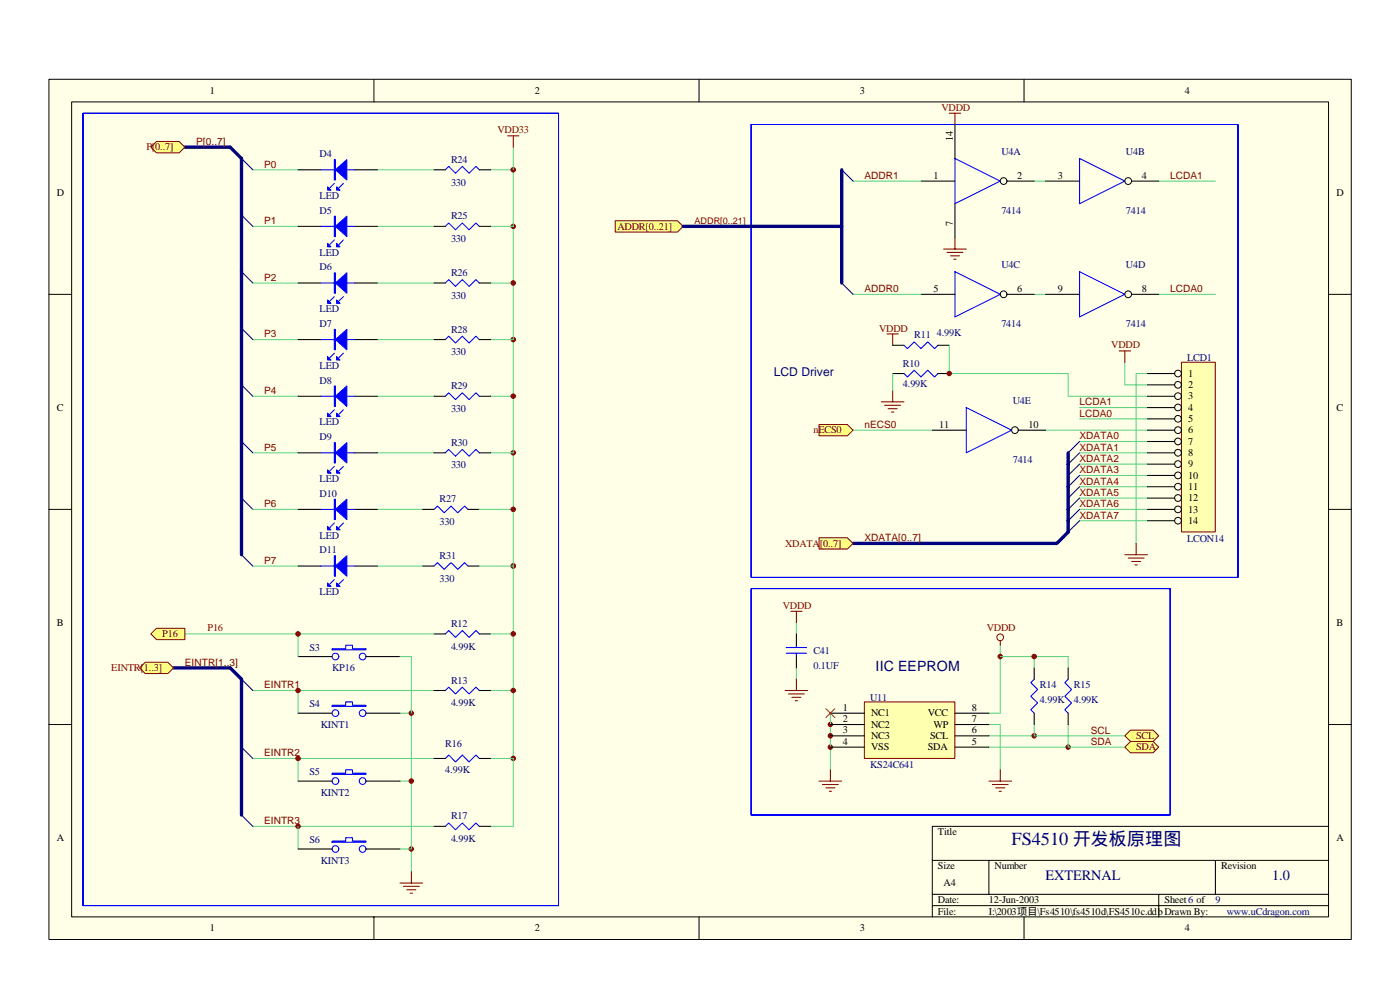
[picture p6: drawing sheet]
<svg xmlns="http://www.w3.org/2000/svg" width="364mm" height="257mm" viewBox="0 0 364 257" stroke-linecap="round" stroke-linejoin="round" font-family="sans-serif">
<path d="M12.7 20.6h338.7v223.7h-338.7z" fill="#ffffe8"/>
<g fill="none" stroke="#000" stroke-width=".26">
<path d="M12.7 20.6h338.7v223.7h-338.7zM18.6 26.5h326.9v211.9h-326.9zM97.2 20.6v5.9M181.8 20.6v5.9M266.3 20.6v5.9M12.7 76.5h5.9M345.5 76.5h5.9M12.7 132.5h5.9M345.5 132.5h5.9M12.7 188.4h5.9M345.5 188.4h5.9M345.5 214.9h-103.1v23.5"/>
<path d="M97.2 238.4v5.9M181.8 238.4v5.9M242.4 223.7h103.1M242.4 232.6h103.1M242.4 235.5h103.1M257.2 223.7v8.9M266.3 238.4v5.9M301.3 232.6v5.8M316.1 223.7v8.9"/>
</g>
<g fill="none" stroke="#5cd482" stroke-width=".28">
<path d="M133.5 38.3v176.6h-5.9M65.7 44.2h11.8M65.7 58.9h11.8M98.1 44.2h14.8M98.1 58.9h14.8M127.6 44.2h5.9M127.6 58.9h5.9M268.9 47.1h3M301.3 47.1h14.8M65.7 73.6h11.8M98.1 73.6h14.8M127.6 73.6h5.9"/>
<path d="M268.9 76.5h3M301.3 76.5h14.8M65.7 88.3h11.8M98.1 88.3h14.8M127.6 88.3h5.9M292.5 94.2v5.9h5.9M298.4 97.1h-3v44.2M65.7 117.8h11.8M65.7 103h11.8M98.1 117.8h14.8M98.1 103h14.8M127.6 117.8h5.9"/>
<path d="M127.6 103h5.9M221.8 111.9h20.6M271.9 111.9h26.5M277.8 103h20.6M280.7 106h17.7M280.7 108.9h17.7M280.7 114.8h17.7M280.7 117.8h17.7M280.7 120.7h17.7M280.7 123.6h17.7M280.7 126.6h17.7M280.7 129.5h17.7"/>
<path d="M280.7 132.5h17.7M280.7 135.4h17.7M65.7 147.2h11.8M65.7 179.6h47.2M77.5 179.6v5.9M127.6 179.6h5.9M207.1 161.9v2.9M207.1 173.7v2.9M260.1 167.8v17.7h-2.9M260.1 170.7h17.7v3M268.9 170.7v3M65.7 197.2h47.2"/>
<path d="M77.5 197.2v5.9M104 185.5h3v17.6h-3M127.6 197.2h5.9M215.9 185.5v14.7M257.2 188.4h2.9v11.8M257.2 191.3h11.7M257.2 194.3h20.6M268.9 188.4v2.9h23.6M277.8 188.4v5.9h14.7M65.7 214.9h47.2M77.5 214.9v5.9M107 203.1v17.7h-3"/>
<path d="M107 220.8v5.9"/>
</g>
<g fill="#800000" stroke="#800000" stroke-width=".26">
<circle cx="268.9" cy="191.3" r=".58"/>
<circle cx="215.9" cy="194.3" r=".58"/>
<circle cx="277.8" cy="194.3" r=".58"/>
<circle cx="107" cy="220.8" r=".57"/>
<circle cx="77.5" cy="179.6" r=".57"/>
<circle cx="77.5" cy="214.9" r=".58"/>
<circle cx="77.5" cy="197.2" r=".58"/>
<circle cx="133.5" cy="197.2" r=".58"/>
<circle cx="133.5" cy="147.2" r=".57"/>
<circle cx="133.5" cy="58.9" r=".57"/>
<circle cx="133.5" cy="117.7" r=".58"/>
<circle cx="133.5" cy="44.1" r=".58"/>
<circle cx="260.1" cy="170.7" r=".58"/>
<circle cx="268.9" cy="170.7" r=".58"/>
<circle cx="133.5" cy="88.3" r=".58"/>
<circle cx="133.5" cy="73.6" r=".58"/>
<circle cx="133.5" cy="179.6" r=".57"/>
<circle cx="133.5" cy="103" r=".57"/>
<circle cx="215.9" cy="188.4" r=".57"/>
<circle cx="215.9" cy="191.3" r=".58"/>
<circle cx="107" cy="185.4" r=".57"/>
<circle cx="107" cy="203.1" r=".58"/>
</g>
<path d="M48.1 38.3h11.7l3 2.9v103.1M277.8 117.8v20.5l-3 3h-53M45.1 173.7h14.7l3 2.9v35.3" fill="none" stroke="#000080" stroke-width=".87"/>
<path d="M204.5 169.9h5.2M204.5 168.4h5.2M207.1 167.8v.6M207.1 169.9v.8" fill="none" stroke="#00f" stroke-width=".28"/>
<path d="M207.1 164.8v3M207.1 170.7v3" fill="none" stroke="#000" stroke-width=".28"/>
<path d="M307.3 94.2h8.7v44.1h-8.7z" fill="#ffffb0"/>
<path d="M307.2 94.2h8.8v44.1h-8.8z" fill="none" stroke="#800000" stroke-width=".26"/>
<g fill="none" stroke="#000" stroke-width=".26">
<circle cx="306.3" cy="97.1" r=".88"/>
<circle cx="306.3" cy="111.9" r=".88"/>
<circle cx="306.3" cy="117.7" r=".88"/>
<circle cx="306.3" cy="114.8" r=".88"/>
<circle cx="306.3" cy="100.1" r=".88"/>
<circle cx="306.3" cy="108.9" r=".88"/>
<circle cx="306.3" cy="103" r=".88"/>
<circle cx="306.3" cy="106" r=".88"/>
<circle cx="306.3" cy="126.6" r=".88"/>
<circle cx="306.3" cy="123.6" r=".88"/>
<circle cx="306.3" cy="129.5" r=".88"/>
<circle cx="306.3" cy="120.7" r=".88"/>
<circle cx="306.3" cy="135.4" r=".88"/>
<circle cx="306.3" cy="132.5" r=".88"/>
</g>
<g fill="none" stroke="#000" stroke-width=".28">
<path d="M298.4 97.1h7.1M298.4 100.1h7.1M298.4 103h7.1M298.4 106h7.1M298.4 108.9h7.1M298.4 111.9h7.1M298.4 114.8h7.1M298.4 117.8h7.1M298.4 120.7h7.1M298.4 123.6h7.1M298.4 126.6h7.1M298.4 129.5h7.1"/>
<path d="M298.4 132.5h7.1M298.4 135.4h7.1M277.8 173.7v2.9M277.8 185.5v2.9"/>
</g>
<path d="M277.8 176.6l-.9 .9 1.8 1.8-1.8 1.7 1.8 1.8-1.8 1.8 .9 .9" fill="none" stroke="#00f" stroke-width=".28"/>
<path d="M224.8 182.5h23.5v14.7h-23.5z" fill="#ffffb0"/>
<path d="M224.8 182.5h23.5v14.7h-23.5z" fill="none" stroke="#800000" stroke-width=".26"/>
<g fill="none" stroke="#000" stroke-width=".28">
<path d="M112.9 58.9h2.9M112.9 44.2h2.9M124.6 58.9h3M124.6 44.2h3M112.9 73.6h2.9M124.6 73.6h3M112.9 88.3h2.9M124.6 88.3h3M112.9 103h2.9M112.9 117.8h2.9M124.6 103h3M124.6 117.8h3"/>
<path d="M112.9 179.6h2.9M124.6 179.6h3M268.9 173.7v2.9M77.5 185.5h8.9M95.2 185.5h8.8M112.9 197.2h2.9M124.6 197.2h3M215.9 185.5h8.9M215.9 188.4h8.9M215.9 191.3h8.9M215.9 194.3h8.9M248.3 185.5h8.9"/>
<path d="M248.3 188.4h8.9M248.3 191.3h8.9M248.3 194.3h8.9M268.9 185.5v2.9M77.5 203.1h8.9M95.2 203.1h8.8M112.9 214.9h2.9M124.6 214.9h3M77.5 220.8h8.9M95.2 220.8h8.8"/>
</g>
<g fill="none" stroke="#00f" stroke-width=".28">
<path d="M115.8 58.9l.9-.9 1.8 1.8 1.7-1.8 1.8 1.8 1.8-1.8 .8 .9M115.8 44.2l.9-.9 1.8 1.7 1.7-1.7 1.8 1.7 1.8-1.7 .8 .9M115.8 73.6l.9-.9 1.8 1.8 1.7-1.8 1.8 1.8 1.8-1.8 .8 .9M115.8 88.3l.9-.9 1.8 1.8 1.7-1.8 1.8 1.8 1.8-1.8 .8 .9M115.8 103l.9-.8 1.8 1.7 1.7-1.7 1.8 1.7 1.8-1.7 .8 .8M115.8 117.8l.9-.9 1.8 1.7 1.7-1.7 1.8 1.7 1.8-1.7 .8 .9M115.8 179.6l.9-.9 1.8 1.7 1.7-1.7 1.8 1.7 1.8-1.7 .8 .9M268.9 176.6l-.8 .9 1.7 1.8-1.7 1.7 1.7 1.8-1.7 1.8 .8 .9M86.4 183.4h3.5v-.9h1.8v.9h3.5v.3h-8.8zM115.8 197.2l.9-.9 1.8 1.8 1.7-1.8 1.8 1.8 1.8-1.8 .8 .9M86.4 201.1h3.5v-.9h1.8v.9h3.5v.3h-8.8zM86.4 218.7h3.5v-.9h1.8v.9h3.5v.3h-8.8z"/>
<path d="M115.8 214.9l.9-.9 1.8 1.8 1.7-1.8 1.8 1.8 1.8-1.8 .8 .9"/>
<circle cx="87.2" cy="185.4" r=".87"/>
<circle cx="94.3" cy="185.4" r=".87"/>
<circle cx="87.2" cy="203.1" r=".87"/>
<circle cx="94.3" cy="203.1" r=".87"/>
<circle cx="87.2" cy="220.8" r=".87"/>
<circle cx="94.3" cy="220.8" r=".87"/>
</g>
<g fill="#ffff80" stroke="#800000" stroke-width=".26">
<path d="M40.7 36.8h5.9l1.5 1.5-1.5 1.5h-5.9l-1.5-1.5z" fill-rule="evenodd"/>
<path d="M294 192.8h5.9l1.4 1.5-1.4 1.4h-5.9l-1.5-1.4z" fill-rule="evenodd"/>
<path d="M36.3 173.7l1.5-1.5h5.8l1.5 1.5-1.5 1.5h-5.8z" fill-rule="evenodd"/>
<path d="M294 189.9h5.9l1.4 1.4-1.4 1.5h-5.9l-1.5-1.5z" fill-rule="evenodd"/>
<path d="M213 110.4h7.3l1.5 1.5-1.5 1.4h-7.3z" fill-rule="evenodd"/>
<path d="M213 139.8h7.3l1.5 1.5-1.5 1.5h-7.3z" fill-rule="evenodd"/>
</g>
<circle cx="260.1" cy="165.7" r=".87" fill="none" stroke="#800000" stroke-width=".26"/>
<g fill="none" stroke="#800000" stroke-width=".28">
<path d="M132 35.3h2.9M133.5 35.3v3M246.8 29.4h3M248.3 29.4v3M245.4 64.8h5.9M246.3 65.6h4.1M247.1 66.5h2.4M248 67.4h.6M248.3 61.8v3M230.7 86.8h2.9M232.1 86.8v3M291 91.2h3"/>
<path d="M292.5 91.2v3M229.2 104.5h5.9M230.1 105.4h4.1M231 106.3h2.3M231.8 107.1h.6M232.1 101.6v2.9M205.6 159h3M207.1 159v2.9M292.5 144.3h5.9M293.4 145.1h4.1M294.3 146h2.3M295.2 146.9h.5"/>
<path d="M295.4 141.3v3M204.2 179.6h5.8M207.1 176.6v3M260.1 166.6v1.2M205 180.4h4.2M205.9 181.3h2.4M206.8 182.2h.6M213 203.1h5.9M213.9 204h4.1M214.8 204.9h2.3M215.6 205.8h.6M215.9 200.2v2.9"/>
<path d="M257.2 203.1h5.9M258 204h4.2M258.9 204.9h2.4M259.8 205.8h.6M260.1 200.2v2.9M104 229.6h5.9M104.9 230.5h4.1M105.8 231.4h2.3M106.7 232.3h.6M107 226.7v2.9"/>
</g>
<g fill="none" stroke="#000080" stroke-width=".28">
<path d="M62.8 41.2l2.9 3M62.8 55.9l2.9 3M62.8 70.7l2.9 2.9M62.8 85.4l2.9 2.9M62.8 114.8l2.9 3M62.8 100.1l2.9 2.9M280.7 114.8l-2.9 3M280.7 117.8l-2.9 2.9M62.8 129.5l2.9 3M280.7 120.7l-2.9 2.9M280.7 123.6l-2.9 3M280.7 126.6l-2.9 2.9"/>
<path d="M280.7 129.5l-2.9 3M280.7 132.5l-2.9 2.9M280.7 135.4l-2.9 2.9M62.8 144.3l2.9 2.9M62.8 176.6l2.9 3M62.8 194.3l2.9 2.9M62.8 211.9l2.9 3"/>
</g>
<path d="M21.6 29.4h123.6v206.1h-123.6zM195.3 32.4h126.6v117.7h-126.6zM195.3 153.1h109v58.8h-109z" fill="none" stroke="#00f" stroke-width=".26"/>
<g fill="none" stroke="#00f" stroke-width=".28">
<path d="M248.3 41.2l11.8 5.9-11.8 5.9zM280.7 41.2l11.8 5.9-11.8 5.9zM248.3 70.7l11.8 5.8-11.8 5.9zM280.7 70.7l11.8 5.8-11.8 5.9zM235.1 97.1l.9 .9 1.7-1.7 1.8 1.7 1.8-1.7 1.7 1.7 .9-.9M235.1 89.8l.9 .9 1.7-1.8 1.8 1.8 1.8-1.8 1.7 1.8 .9-.9M251.3 106l11.8 5.9-11.8 5.9zM112.9 132.5l.9-.9 1.7 1.7 1.8-1.7 1.7 1.7 1.8-1.7 .9 .9M112.9 147.2l.9-.9 1.7 1.8 1.8-1.8 1.7 1.8 1.8-1.8 .9 .9M86.4 168.7h3.5v-.9h1.8v.9h3.5v.3h-8.8zM115.8 164.8l.9-.8 1.8 1.7 1.7-1.7 1.8 1.7 1.8-1.7 .8 .8"/>
<circle cx="87.2" cy="170.7" r=".87"/>
<circle cx="94.3" cy="170.7" r=".87"/>
</g>
<g fill="none" stroke="#000" stroke-width=".28">
<path d="M248.3 32.4v8.8M239.5 47.1h8.8M248.3 53v8.8M261.9 47.1h7M271.9 47.1h8.8M294.3 47.1h7M239.5 76.5h8.8M261.9 76.5h7M271.9 76.5h8.8M294.3 76.5h7M232.1 97.1h3M232.1 89.8h3"/>
<path d="M243.9 97.1h2.9M243.9 89.8h2.9M242.4 111.9h8.9M264.8 111.9h7.1M109.9 132.5h3M121.7 132.5h2.9M109.9 147.2h3M121.7 147.2h2.9M77.5 170.7h8.9M95.2 170.7h8.8M112.9 164.8h2.9M124.6 164.8h3"/>
</g>
<path d="M232.1 97.1v4.5M246.8 89.8v7.3h31v5.9M65.7 132.5h11.8M98.1 132.5h11.8M124.6 132.5h8.9M98.1 147.2h11.8M124.6 147.2h8.9M48.1 164.8h64.8M77.5 164.8v5.9M104 170.7h3v14.8M127.6 164.8h5.9" fill="none" stroke="#5cd482" stroke-width=".28"/>
<g fill="none" stroke="#000" stroke-width=".26">
<circle cx="261" cy="47.1" r=".87"/>
<circle cx="293.4" cy="47.1" r=".88"/>
<circle cx="261" cy="76.5" r=".87"/>
<circle cx="293.4" cy="76.5" r=".88"/>
<circle cx="263.9" cy="111.8" r=".87"/>
</g>
<path d="M214.8 184.3l2.3 2.3M217.1 184.3l-2.3 2.3" fill="none" stroke="#f00" stroke-width=".26"/>
<g fill="#800000" stroke="#800000" stroke-width=".26">
<circle cx="246.8" cy="97.1" r=".57"/>
<circle cx="133.5" cy="132.4" r=".58"/>
<circle cx="133.5" cy="164.8" r=".58"/>
<circle cx="77.5" cy="164.8" r=".58"/>
</g>
<path d="M39.2 164.8l1.5-1.4h7.4v2.9h-7.4z" fill-rule="evenodd" fill="#ffff80" stroke="#800000" stroke-width=".26"/>
<path d="M221.8 47.1h17.7M221.8 76.5h17.7" fill="none" stroke="#5cd482" stroke-width=".28"/>
<g fill="none" stroke="#000" stroke-width=".28">
<path d="M77.5 44.2h5.9M77.5 58.9h5.9M92.2 44.2h5.9M92.2 58.9h5.9M77.5 73.6h5.9M92.2 73.6h5.9M77.5 88.3h5.9M92.2 88.3h5.9M77.5 103h5.9M77.5 117.8h5.9M92.2 103h5.9M92.2 117.8h5.9"/>
<path d="M77.5 132.5h5.9M92.2 132.5h5.9M77.5 147.2h5.9M92.2 147.2h5.9"/>
</g>
<g fill="none" stroke="#00f" stroke-width=".28">
<path d="M83.4 44.2h8.8M83.4 58.9h8.8M86.9 47.7l-1.1 1.2M89.3 47.7l-1.2 1.2M83.4 73.6h8.8M86.9 62.4l-1.1 1.2M86.9 77.1l-1.1 1.2M89.3 62.4l-1.2 1.2M89.3 77.1l-1.2 1.2M83.4 88.3h8.8M86.9 91.8l-1.1 1.2M89.3 91.8l-1.2 1.2"/>
<path d="M83.4 103h8.8M83.4 117.8h8.8M86.9 106.6l-1.1 1.1M89.3 106.6l-1.2 1.1M83.4 132.5h8.8M86.9 121.3l-1.1 1.1M86.9 136l-1.1 1.2M89.3 121.3l-1.2 1.1M89.3 136l-1.2 1.2M83.4 147.2h8.8M86.9 150.7l-1.1 1.2M89.3 150.7l-1.2 1.2"/>
</g>
<g fill="#00f" stroke="#00f" stroke-width=".28">
<path d="M87.2 44.2l3-2.7v5.3z" fill-rule="evenodd"/>
<path d="M86.9 41.5h.3v5.3h-.3z" fill-rule="evenodd"/>
<path d="M85.2 48.6l.9 .8h-.9z" fill-rule="evenodd"/>
<path d="M87.5 48.6l.9 .8h-.9z" fill-rule="evenodd"/>
<path d="M87.2 58.9l3-2.7v5.3z" fill-rule="evenodd"/>
<path d="M86.9 56.2h.3v5.3h-.3z" fill-rule="evenodd"/>
<path d="M85.2 63.3l.9 .9h-.9z" fill-rule="evenodd"/>
<path d="M87.5 63.3l.9 .9h-.9z" fill-rule="evenodd"/>
<path d="M87.2 73.6l3-2.6v5.2z" fill-rule="evenodd"/>
<path d="M86.9 71h.3v5.2h-.3z" fill-rule="evenodd"/>
<path d="M85.2 78l.9 .9h-.9z" fill-rule="evenodd"/>
<path d="M87.5 78l.9 .9h-.9z" fill-rule="evenodd"/>
<path d="M87.2 88.3l3-2.6v5.3z" fill-rule="evenodd"/>
<path d="M86.9 85.7h.3v5.3h-.3z" fill-rule="evenodd"/>
<path d="M85.2 92.7l.9 .9h-.9z" fill-rule="evenodd"/>
<path d="M87.5 92.7l.9 .9h-.9z" fill-rule="evenodd"/>
<path d="M87.2 103l3-2.6v5.3z" fill-rule="evenodd"/>
<path d="M86.9 100.4h.3v5.3h-.3z" fill-rule="evenodd"/>
<path d="M85.2 107.4l.9 .9h-.9z" fill-rule="evenodd"/>
<path d="M87.5 107.4l.9 .9h-.9z" fill-rule="evenodd"/>
<path d="M87.2 117.8l3-2.7v5.3z" fill-rule="evenodd"/>
<path d="M86.9 115.1h.3v5.3h-.3z" fill-rule="evenodd"/>
<path d="M85.2 122.2l.9 .8h-.9z" fill-rule="evenodd"/>
<path d="M87.5 122.2l.9 .8h-.9z" fill-rule="evenodd"/>
<path d="M87.2 132.5l3-2.7v5.3z" fill-rule="evenodd"/>
<path d="M86.9 129.8h.3v5.3h-.3z" fill-rule="evenodd"/>
<path d="M85.2 136.9l.9 .9h-.9z" fill-rule="evenodd"/>
<path d="M87.5 136.9l.9 .9h-.9z" fill-rule="evenodd"/>
<path d="M87.2 147.2l3-2.7v5.3z" fill-rule="evenodd"/>
<path d="M86.9 144.5h.3v5.3h-.3z" fill-rule="evenodd"/>
<path d="M85.2 151.6l.9 .9h-.9z" fill-rule="evenodd"/>
<path d="M87.5 151.6l.9 .9h-.9z" fill-rule="evenodd"/>
</g>
<path d="M160 57.4h16.2l1.5 1.5-1.5 1.4h-16.2z" fill-rule="evenodd" fill="#ffff80" stroke="#800000" stroke-width=".26"/>
<path d="M177.7 58.9h41.2v14.7M218.9 44.2v14.7" fill="none" stroke="#000080" stroke-width=".87"/>
<path d="M218.9 44.2l2.9 2.9M218.9 73.6l2.9 2.9" fill="none" stroke="#000080" stroke-width=".28"/>
<text font-size="4.8" fill="#000080" x="263.1" y="219.7">FS4510 开发板原理图</text>
<g font-size="3.7" fill="#000080">
<text x="227.7" y="174.4">IIC EEPROM</text>
<text x="271.9" y="228.8">EXTERNAL</text>
<text x="330.8" y="228.8">1.0</text>
</g>
<text font-size="3.2" fill="#000080" x="201.2" y="97.9">LCD Driver</text>
<g font-size="2.7">
<text x="54.5" y="24.4">1</text>
<text x="139.1" y="24.4">2</text>
<text x="223.6" y="24.4">3</text>
<text x="308.1" y="24.4">4</text>
<text x="247.8" y="36.8" transform="rotate(-90 247.8 36.8)">14</text>
<text x="242.7" y="46.5">1</text>
<text x="264.5" y="46.5">2</text>
<text x="275.1" y="46.5">3</text>
<text x="296.9" y="46.5">4</text>
<text x="14.8" y="50.9">D</text>
<text x="347.6" y="50.9">D</text>
<text x="247.8" y="58.9" transform="rotate(-90 247.8 58.9)">7</text>
<text x="242.7" y="75.9">5</text>
<text x="264.5" y="75.9">6</text>
<text x="275.1" y="75.9">9</text>
<text x="296.9" y="75.9">8</text>
<text x="309" y="98">1</text>
<text x="309" y="100.9">2</text>
<text x="14.8" y="106.8">C</text>
<text x="309" y="103.9">3</text>
<text x="309" y="106.8">4</text>
<text x="347.6" y="106.8">C</text>
<text x="244.2" y="111.2">11</text>
<text x="267.5" y="111.2">10</text>
<text x="309" y="109.7">5</text>
<text x="309" y="112.7">6</text>
<text x="309" y="115.6">7</text>
<text x="309" y="118.6">8</text>
<text x="309" y="121.5">9</text>
<text x="309" y="124.5">10</text>
<text x="309" y="127.4">11</text>
<text x="309" y="130.4">12</text>
<text x="309" y="133.3">13</text>
<text x="309" y="136.2">14</text>
<text x="14.8" y="162.7">B</text>
<text x="347.6" y="162.7">B</text>
<text x="219.2" y="184.8">1</text>
<text x="252.8" y="184.8">8</text>
<text x="219.2" y="187.8">2</text>
<text x="219.2" y="190.7">3</text>
<text x="226.5" y="186.3">NC1</text>
<text x="226.5" y="189.2">NC2</text>
<text x="241.3" y="186.3">VCC</text>
<text x="242.7" y="189.2">WP</text>
<text x="252.8" y="190.7">6</text>
<text x="252.8" y="187.8">7</text>
<text x="219.2" y="193.7">4</text>
<text x="226.5" y="192.2">NC3</text>
<text x="226.5" y="195.1">VSS</text>
<text x="241.3" y="195.1">SDA</text>
<text x="241.9" y="192.2">SCL</text>
<text x="252.8" y="193.7">5</text>
<text x="14.8" y="218.7">A</text>
<text x="243.9" y="217.2">Title</text>
<text x="347.6" y="218.7">A</text>
<text x="243.9" y="226">Size</text>
<text x="258.6" y="226">Number</text>
<text x="317.5" y="226">Revision</text>
<text x="245.4" y="230.4">A4</text>
<text x="243.9" y="234.9">Date:</text>
<text x="243.9" y="237.8">File:</text>
<text x="257.2" y="234.9">12-Jun-2003</text>
<text x="257.2" y="237.8">I:\2003项目\Fs4510\fs4510d\FS4510c.ddbDrawn By:</text>
<text x="302.8" y="234.9">Sheet6 of</text>
<text x="54.5" y="242.2">1</text>
<text x="139.1" y="242.2">2</text>
<text x="223.6" y="242.2">3</text>
<text x="308.1" y="242.2">4</text>
</g>
<g font-size="2.7" fill="#800000">
<text x="244.8" y="28.8">VDDD</text>
<text x="129.4" y="34.7">VDD33</text>
<text x="38.1" y="39.1">P[0..7]</text>
<text x="160.6" y="59.7">ADDR[0..21]</text>
<text x="228.6" y="86.2">VDDD</text>
<text x="289" y="90.6">VDDD</text>
<text x="211.5" y="112.7">nECS0</text>
<text x="204.2" y="142.1">XDATA[0..7]</text>
<text x="203.6" y="158.3">VDDD</text>
<text x="42.2" y="165.7">P16</text>
<text x="54" y="164.2">P16</text>
<text x="256.6" y="164.2">VDDD</text>
<text x="28.9" y="174.5">EINTR[1..3]</text>
<text x="295.4" y="195.1">SDA</text>
<text x="295.4" y="192.2">SCL</text>
</g>
<g font-size="2.7" fill="#000080">
<text x="83.1" y="40.9">D4</text>
<text x="260.4" y="40.3">U4A</text>
<text x="292.8" y="40.3">U4B</text>
<text x="117.3" y="42.3">R24</text>
<text x="83.1" y="51.8">LED</text>
<text x="117.3" y="48.2">330</text>
<text x="83.1" y="55.6">D5</text>
<text x="117.3" y="57.1">R25</text>
<text x="260.4" y="55.6">7414</text>
<text x="292.8" y="55.6">7414</text>
<text x="117.3" y="62.9">330</text>
<text x="83.1" y="66.5">LED</text>
<text x="83.1" y="70.3">D6</text>
<text x="117.3" y="71.8">R26</text>
<text x="260.4" y="69.7">U4C</text>
<text x="292.8" y="69.7">U4D</text>
<text x="117.3" y="77.7">330</text>
<text x="83.1" y="81.2">LED</text>
<text x="83.1" y="85">D7</text>
<text x="117.3" y="86.5">R28</text>
<text x="237.7" y="88">R11</text>
<text x="243.6" y="87.4">4.99K</text>
<text x="260.4" y="85">7414</text>
<text x="292.8" y="85">7414</text>
<text x="83.1" y="95.9">LED</text>
<text x="117.3" y="92.4">330</text>
<text x="234.8" y="95.3">R10</text>
<text x="308.7" y="93.9">LCD1</text>
<text x="83.1" y="99.7">D8</text>
<text x="117.3" y="101.2">R29</text>
<text x="234.8" y="100.6">4.99K</text>
<text x="117.3" y="107.1">330</text>
<text x="263.4" y="105.1">U4E</text>
<text x="83.1" y="110.6">LED</text>
<text x="83.1" y="114.5">D9</text>
<text x="117.3" y="115.9">R30</text>
<text x="83.1" y="125.3">LED</text>
<text x="117.3" y="121.8">330</text>
<text x="263.4" y="120.4">7414</text>
<text x="83.1" y="129.2">D10</text>
<text x="114.3" y="130.7">R27</text>
<text x="114.3" y="136.5">330</text>
<text x="83.1" y="140.1">LED</text>
<text x="83.1" y="143.9">D11</text>
<text x="308.7" y="140.9">LCON14</text>
<text x="114.3" y="145.4">R31</text>
<text x="83.1" y="154.8">LED</text>
<text x="114.3" y="151.3">330</text>
<text x="117.3" y="163">R12</text>
<text x="80.5" y="169.2">S3</text>
<text x="117.3" y="168.9">4.99K</text>
<text x="211.5" y="170.1">C41</text>
<text x="211.5" y="173.9">0.1UF</text>
<text x="86.4" y="174.5">KP16</text>
<text x="117.3" y="177.8">R13</text>
<text x="270.4" y="178.9">R14</text>
<text x="279.3" y="178.9">R15</text>
<text x="80.5" y="183.9">S4</text>
<text x="117.3" y="183.6">4.99K</text>
<text x="226.3" y="182.2">U11</text>
<text x="270.4" y="182.8">4.99K</text>
<text x="279.3" y="182.8">4.99K</text>
<text x="83.4" y="189.2">KINT1</text>
<text x="115.8" y="194.2">R16</text>
<text x="80.5" y="201.6">S5</text>
<text x="115.8" y="201">4.99K</text>
<text x="226.3" y="199.8">KS24C641</text>
<text x="83.4" y="206.9">KINT2</text>
<text x="117.3" y="213.1">R17</text>
<text x="80.5" y="219.3">S6</text>
<text x="117.3" y="219">4.99K</text>
<text x="83.4" y="224.6">KINT3</text>
<text x="316.1" y="234.9">9</text>
<text x="319" y="237.8">www.uCdragon.com</text>
</g>
<g font-size="2.6" fill="#800000">
<text x="51" y="37.7">P[0..7]</text>
<text x="68.7" y="43.6">P0</text>
<text x="224.8" y="46.5">ADDR1</text>
<text x="304.3" y="46.5">LCDA1</text>
<text x="68.7" y="58.3">P1</text>
<text x="68.7" y="73">P2</text>
<text x="224.8" y="76">ADDR0</text>
<text x="304.3" y="76">LCDA0</text>
<text x="68.7" y="87.7">P3</text>
<text x="68.7" y="102.4">P4</text>
<text x="280.7" y="105.4">LCDA1</text>
<text x="224.8" y="111.3">nECS0</text>
<text x="280.7" y="108.4">LCDA0</text>
<text x="68.7" y="117.2">P5</text>
<text x="280.7" y="114.2">XDATA0</text>
<text x="280.7" y="117.2">XDATA1</text>
<text x="280.7" y="120.1">XDATA2</text>
<text x="280.7" y="123.1">XDATA3</text>
<text x="68.7" y="131.9">P6</text>
<text x="280.7" y="126">XDATA4</text>
<text x="280.7" y="128.9">XDATA5</text>
<text x="280.7" y="131.9">XDATA6</text>
<text x="280.7" y="134.8">XDATA7</text>
<text x="224.8" y="140.7">XDATA[0..7]</text>
<text x="68.7" y="146.6">P7</text>
<text x="48.1" y="173.1">EINTR[1..3]</text>
<text x="68.7" y="179">EINTR1</text>
<text x="283.7" y="190.8">SCL</text>
<text x="68.7" y="196.7">EINTR2</text>
<text x="283.7" y="193.7">SDA</text>
<text x="68.7" y="214.3">EINTR3</text>
</g>
<text font-size="2.4" fill="#800000" x="180.6" y="58.3">ADDR[0..21]</text>
</svg>
